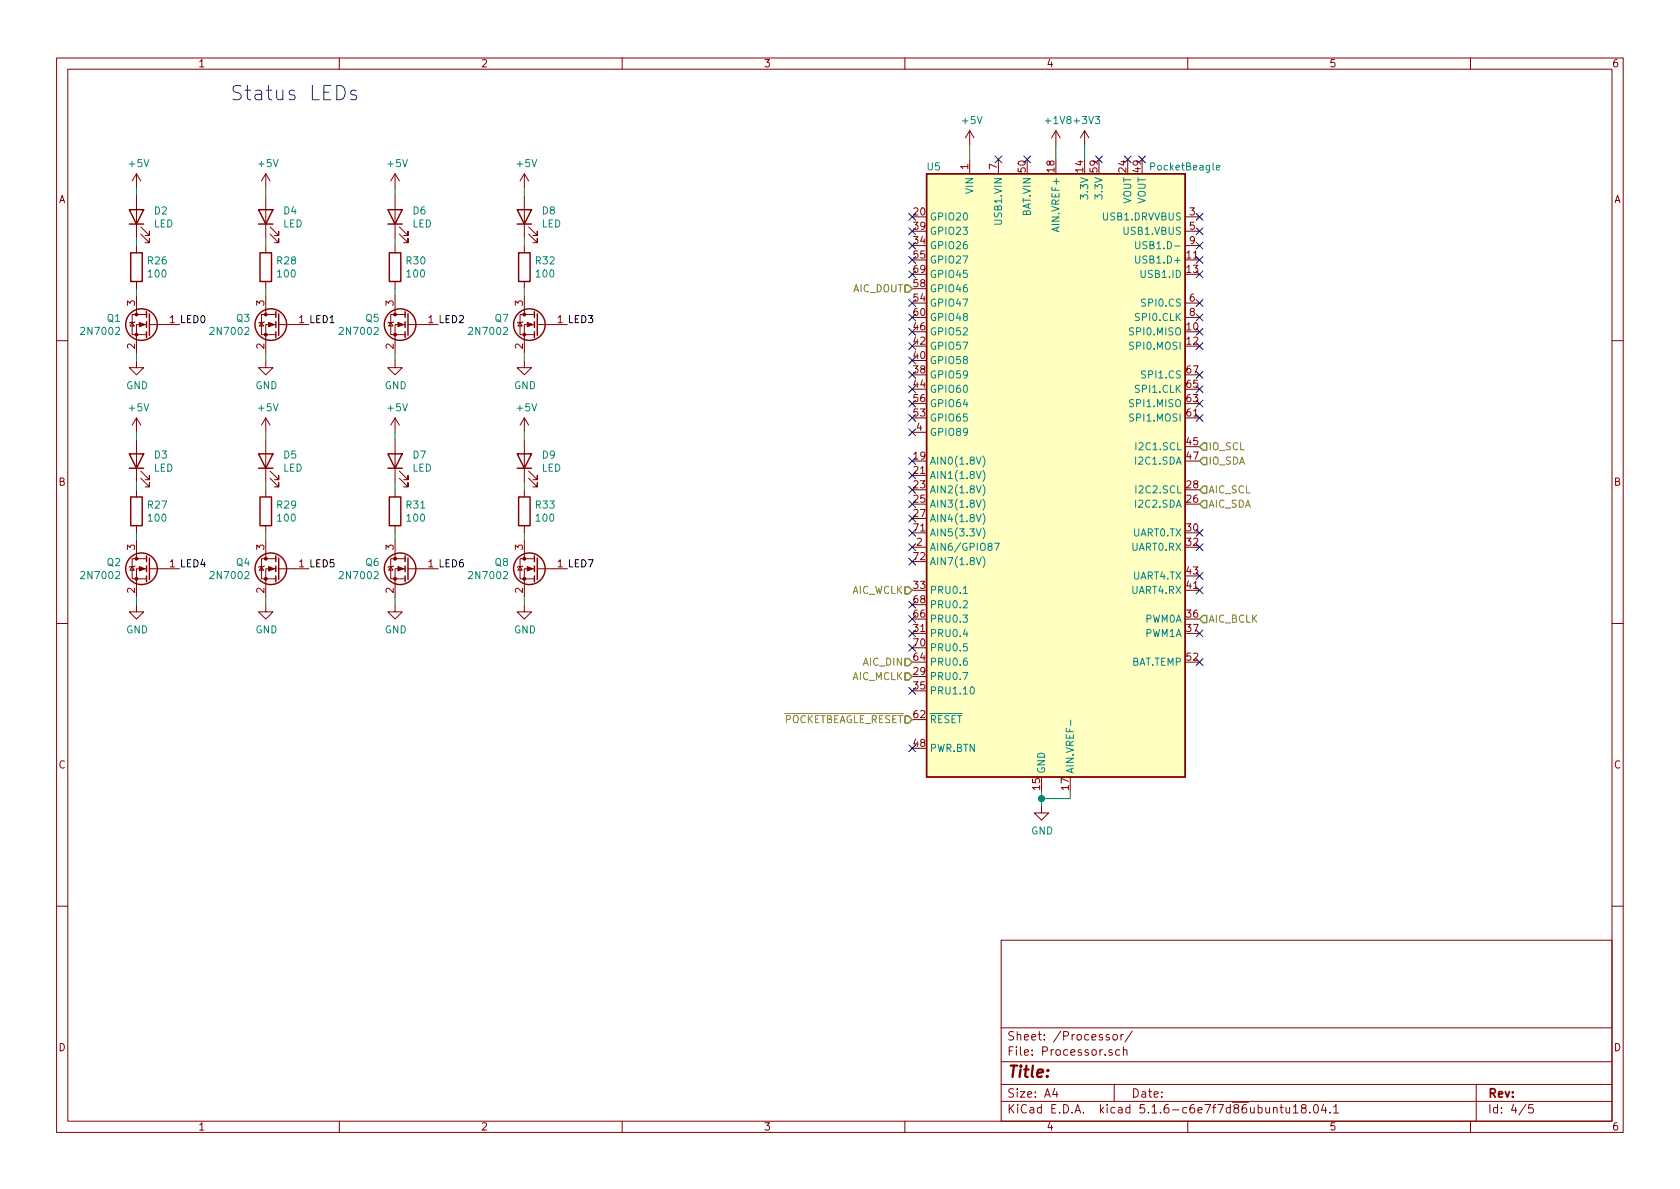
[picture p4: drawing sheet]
<svg xmlns="http://www.w3.org/2000/svg" width="297mm" height="210mm" viewBox="0 0 297 210" stroke-linecap="round" stroke-linejoin="round" font-family="sans-serif">
<g fill="none" stroke="#840000" stroke-width=".18">
<path d="M10 10.3h277v189.9h-277zM12 12.2h273v186.1h-273zM60 10.3v1.9M110 10.3v1.9M160 10.3v1.9M210 10.3v1.9M260 10.3v1.9M24.1 30.7v2.6M24.1 34.5v7.7M24.1 30.7l-.7 1.3M24.1 30.7l.8 1.3M47 30.7v2.6"/>
<path d="M47 34.5v7.7M47 30.7l-.8 1.3M47 30.7l.8 1.3M69.8 30.7v2.6M69.8 34.5v7.7M69.8 30.7l-.7 1.3M69.8 30.7l.8 1.3M92.7 30.7v2.6M92.7 34.5v7.7M92.7 30.7l-.8 1.3M92.7 30.7l.8 1.3M171.4 23.1v2.5"/>
<path d="M171.4 28.2v2.5M171.4 23.1l-.7 1.3M171.4 23.1l.8 1.3M176.5 28.2v2.5M186.7 23.1l-.8 1.3M186.7 23.1v2.5M186.7 23.1l.8 1.3M191.8 23.1l-.8 1.3M191.8 23.1v2.5M191.8 23.1l.7 1.3M209.5 38.3h2.6M23.4 57l.3 .7h-.7z"/>
<path d="M23.9 56.9l-.2 .1h-.7l-.1 .1M24.1 43.4v1.3M24.1 49.8v1.2M24.1 52.3v3.3M24.9 41.4l1.5 1.5v-.7v.7h-.7M24.9 40.1l1.5 1.6v-.8v.8h-.7M25.9 57.4h-1.8v5.1M25.9 55.6h-2.5v3.6h2.5M26.4 57.4h5.3M46.2 57l.4 .7h-.8zM46.7 56.9l-.1 .1h-.8l-.1 .1M47 43.4v1.3"/>
<path d="M47 49.8v1.2M47 52.3v3.3M47.8 41.4l1.5 1.5v-.7v.7h-.8M47.8 40.1l1.5 1.6v-.8v.8h-.8M48.8 57.4h-1.8v5.1M48.8 55.6h-2.6v3.6h2.6M49.3 57.4h5.3M69.1 57l.4 .7h-.8zM69.6 56.9l-.1 .1h-.8l-.1 .1M69.8 43.4v1.3M69.8 49.8v1.2M69.8 52.3v3.3"/>
<path d="M70.6 41.4l1.5 1.5v-.7v.7h-.7M70.6 40.1l1.5 1.6v-.8v.8h-.7M71.6 57.4h-1.8v5.1M71.6 55.6h-2.5v3.6h2.5M72.1 57.4h5.4M91.9 57l.4 .7h-.7zM92.5 56.9l-.2 .1h-.7l-.2 .1M92.7 43.4v1.3M92.7 49.8v1.2M92.7 52.3v3.3M93.5 41.4l1.5 1.5v-.7v.7h-.8M93.5 40.1l1.5 1.6v-.8v.8h-.8"/>
<path d="M94.5 57.4h-1.8v5.1M94.5 55.6h-2.6v3.6h2.6M95 57.4h5.3M209.5 40.9h2.6M209.5 53.6h2.6M209.5 56.1h2.6M209.5 43.4h2.6M10 60.2h2M24.1 63.7v1.3h1.3l-1.3 1.3-1.2-1.3h1.2M24.1 73.9v2.5M24.1 77.7v7.6M24.1 73.9l-.7 1.3"/>
<path d="M24.1 73.9l.8 1.3M47 63.7v1.3h1.3l-1.3 1.3-1.3-1.3h1.3M47 73.9v2.5M47 77.7v7.6M47 73.9l-.8 1.3M47 73.9l.8 1.3M69.8 63.7v1.3h1.3l-1.3 1.3-1.2-1.3h1.2M69.8 73.9v2.5M69.8 77.7v7.6M69.8 73.9l-.7 1.3M69.8 73.9l.8 1.3M92.7 63.7v1.3h1.3l-1.3 1.3-1.3-1.3h1.3"/>
<path d="M92.7 73.9v2.5M92.7 77.7v7.6M92.7 73.9l-.8 1.3M92.7 73.9l.8 1.3M161.3 76.4h2.5M285 60.2h2M24.1 86.6v1.3M24.1 93v1.2M24.1 95.5v3.3M24.9 84.6l1.5 1.5v-.8v.8h-.7M24.9 83.3l1.5 1.5v-.7v.7h-.7M25.9 98.8h-2.5v3.6h2.5"/>
<path d="M47 86.6v1.3M47 93v1.2M47 95.5v3.3M47.8 84.6l1.5 1.5v-.8v.8h-.8M47.8 83.3l1.5 1.5v-.7v.7h-.8M48.8 98.8h-2.6v3.6h2.6M69.8 86.6v1.3M69.8 93v1.2M69.8 95.5v3.3M70.6 84.6l1.5 1.5v-.8v.8h-.7M70.6 83.3l1.5 1.5v-.7v.7h-.7M71.6 98.8h-2.5v3.6h2.5"/>
<path d="M92.7 86.6v1.3M92.7 93v1.2M92.7 95.5v3.3M93.5 84.6l1.5 1.5v-.8v.8h-.8M93.5 83.3l1.5 1.5v-.7v.7h-.8M94.5 98.8h-2.6v3.6h2.6M161.3 96.8h2.5M10 110.3h2M23.4 100.2l.3 .6h-.7zM23.9 100.1l-.2 .1h-.7l-.1 .1M24.1 106.9v1.3h1.3l-1.3 1.3-1.2-1.3h1.2M25.9 100.6h-1.8v5.1"/>
<path d="M26.4 100.6h5.3M46.2 100.2l.4 .6h-.8zM46.7 100.1l-.1 .1h-.8l-.1 .1M47 106.9v1.3h1.3l-1.3 1.3-1.3-1.3h1.3M48.8 100.6h-1.8v5.1M49.3 100.6h5.3M69.1 100.2l.4 .6h-.8zM69.6 100.1l-.1 .1h-.8l-.1 .1M69.8 106.9v1.3h1.3l-1.3 1.3-1.2-1.3h1.2M71.6 100.6h-1.8v5.1M72.1 100.6h5.4M91.9 100.2l.4 .6h-.7z"/>
<path d="M92.5 100.1l-.2 .1h-.7l-.2 .1M92.7 106.9v1.3h1.3l-1.3 1.3-1.3-1.3h1.3M94.5 100.6h-1.8v5.1M95 100.6h5.3M285 110.3h2M184.1 142.5v1.3h1.3l-1.3 1.2-1.2-1.2h1.2M10 160.2h2M177 166.3h108v32h-108zM285 160.2h2M60 198.3v1.9M110 198.3v1.9M160 198.3v1.9"/>
<path d="M177 194.8h108M177 191.8h108M177 187.8h108M177 181.8h108M186.5 192.5l-.4 1h1M186.8 193v1M196.1 183l-.3-.1-.2 .2v.3l.5 .1v.3h-.5M196.6 185.7l-.3-.1-.2 .2v.2l.5 .2v.3h-.5M196.8 183.1l.3-.2 .4 .2v.7l-.2 .1-.5-.1zM197 191.8v3M198 185.7l-.4-.1-.3 .3v.6l.3 .1 .4-.1M198.2 182.9v1"/>
<path d="M198.6 185.7l.2-.1 .4 .1 .1 .9M198.6 182.9l-.3 .1-.1 .2M198.6 185.1v1.5M200.2 182.3l-1.3 2M210 198.3v1.9M225.2 196l.2-.2 .3 .1 .1 .9M226.3 195.8h.6M226.5 195.3v1.3l.4 .2M227.4 195.8l.1 .9 .3 .1 .2-.1M228 195.8v1M228.7 195.8l.4-.5v1.5M228.7 196.8h.8"/>
<path d="M230.4 196l-.3-.2v-.3a.48 .48 0 0 1 .8 0l-.1 .4-.7 .2v.4l.3 .3h.3l.2-.3v-.4l-.2-.1M231.6 196.7v.1M232.4 195.4l.2-.1a.8 .8 0 0 1 .5 .8 .8 .8 0 0 1-.5 .7 1 1 0 0 1-.2-1.4zM234 195.2l-.3 1.1h.9M234.4 195.8v1M235.2 196.7v.1M235.8 195.8l.4-.5v1.5M235.8 196.8h.9M260 198.3v1.9M261 191.8v6.5M269.8 195.2l-1.2 2M271 195.3h-.7v.7l.2-.1 .5 .1 .1 .2-.1 .5-.2 .1-.5-.1"/>
</g>
<g fill="none" stroke="#840000" stroke-width=".25">
<path d="M22.9 37.1h2.5l-1.3 2.5zM22.9 39.6h2.5M45.7 37.1h2.6l-1.3 2.5zM45.7 39.6h2.6M68.6 37.1h2.5l-1.3 2.5zM68.6 39.6h2.5M91.4 37.1h2.6l-1.3 2.5zM91.4 39.6h2.6M163.8 30.7h45.7v106.7h-45.7zM23.1 44.7h2v5.1h-2zM25.9 55.1v1M25.9 56.9v1"/>
<path d="M25.9 58.7v1M26.4 55.5v3.8M46 44.7h2v5.1h-2zM48.8 55.1v1M48.8 56.9v1M48.8 58.7v1M49.3 55.5v3.8M68.8 44.7h2.1v5.1h-2.1zM71.6 55.1v1M71.6 56.9v1M71.6 58.7v1M72.1 55.5v3.8"/>
<path d="M91.7 44.7h2v5.1h-2zM94.5 55.1v1M94.5 56.9v1M94.5 58.7v1M95 55.5v3.8M22.9 80.3h2.5l-1.3 2.5zM22.9 82.8h2.5M23.1 87.9h2v5.1h-2zM25.9 98.3v1M26.4 98.7v3.8M45.7 80.3h2.6l-1.3 2.5zM45.7 82.8h2.6"/>
<path d="M46 87.9h2v5.1h-2zM48.8 98.3v1M49.3 98.7v3.8M68.6 80.3h2.5l-1.3 2.5zM68.6 82.8h2.5M68.8 87.9h2.1v5.1h-2.1zM71.6 98.3v1M72.1 98.7v3.8M91.4 80.3h2.6l-1.3 2.5zM91.4 82.8h2.6M91.7 87.9h2v5.1h-2zM94.5 98.3v1"/>
<path d="M95 98.7v3.8M25.9 100.1v1M25.9 101.8v1.1M48.8 100.1v1M48.8 101.8v1.1M71.6 100.1v1M71.6 101.8v1.1M94.5 100.1v1M94.5 101.8v1.1"/>
<circle cx="25" cy="57.4" r="2.79"/>
<circle cx="47.9" cy="57.4" r="2.79"/>
<circle cx="70.7" cy="57.4" r="2.79"/>
<circle cx="93.6" cy="57.4" r="2.79"/>
<circle cx="25" cy="100.6" r="2.79"/>
<circle cx="47.9" cy="100.6" r="2.79"/>
<circle cx="70.7" cy="100.6" r="2.79"/>
<circle cx="93.6" cy="100.6" r="2.79"/>
</g>
<g fill="#840000" stroke="#840000" stroke-width=".18">
<path d="M24.6 100.2l1.1 .4-1.1 .4z"/>
<path d="M93.2 57l1 .4-1 .4z"/>
<path d="M47.5 100.2l1 .4-1 .4z"/>
<path d="M70.4 57l1 .4-1 .4z"/>
<path d="M47.5 57l1 .4-1 .4z"/>
<path d="M24.6 57l1.1 .4-1.1 .4z"/>
<path d="M93.2 100.2l1 .4-1 .4z"/>
<path d="M70.4 100.2l1 .4-1 .4z"/>
<circle cx="24.1" cy="102.4" r=".25"/>
<circle cx="24.1" cy="98.8" r=".25"/>
<circle cx="92.7" cy="59.2" r=".25"/>
<circle cx="92.7" cy="55.6" r=".25"/>
<circle cx="47" cy="102.4" r=".25"/>
<circle cx="47" cy="98.8" r=".25"/>
<circle cx="69.8" cy="59.2" r=".25"/>
<circle cx="69.8" cy="55.6" r=".25"/>
<circle cx="47" cy="59.2" r=".25"/>
<circle cx="47" cy="55.6" r=".25"/>
<circle cx="24.1" cy="59.2" r=".25"/>
<circle cx="24.1" cy="55.6" r=".25"/>
<circle cx="92.7" cy="102.4" r=".25"/>
<circle cx="92.7" cy="98.8" r=".25"/>
<circle cx="69.8" cy="102.4" r=".25"/>
<circle cx="69.8" cy="98.8" r=".25"/>
</g>
<path d="M163.8 30.7h45.7v106.7h-45.7z" fill="#ffffc2" stroke="#ffffc2" stroke-width=".18"/>
<g fill="none" stroke="#008484" stroke-width=".18">
<path d="M215.1 29.6l.6-.1-.1-.2-.3-.1-.2 .2v.6h.5M200.8 45.3v1l.2 .2h.4l.1-.2v-1M200.8 42.7v1.1l.2 .2 .4-.1 .1-.1v-1.1M173.8 80.6a1.47 1.47 0 0 1 0 2M173.8 83.2a1.47 1.47 0 0 1 0 1.9M173.8 85.7a1.47 1.47 0 0 1 0 1.9M173.8 88.3a1.47 1.47 0 0 1 0 1.9M173.8 90.8a1.47 1.47 0 0 1 0 1.9M173.8 93.3a1.47 1.47 0 0 1 0 2M173.8 98.4a1.47 1.47 0 0 1 0 1.9M175.8 96.1h.9l-.6 1.2M170.3 118.9h.8l-.5 1.3"/>
<path d="M170.3 104.9h.7M170.6 111.2l-.3 .9h.8M171.7 121.6l.1-.1a.67 .67 0 0 1 .5 .6 .67 .67 0 0 1-.5 .6l-.3-.5zM189.3 127.3v1"/>
</g>
<g fill="none" stroke="#008400" stroke-width=".18">
<path d="M24.1 33.3v1.2M47 33.3v1.2M69.8 33.3v1.2M92.7 33.3v1.2M171.4 25.6v2.6M186.7 25.6v2.6M191.8 25.6v2.6M24.1 42.2v1.2M24.1 51v1.3M47 42.2v1.2M47 51v1.3M69.8 42.2v1.2"/>
<path d="M69.8 51v1.3M92.7 42.2v1.2M92.7 51v1.3M24.1 62.5v1.2M24.1 76.4v1.3M47 62.5v1.2M47 76.4v1.3M69.8 62.5v1.2M69.8 76.4v1.3M92.7 62.5v1.2M92.7 76.4v1.3M24.1 85.3v1.3"/>
<path d="M24.1 94.2v1.3M47 85.3v1.3M47 94.2v1.3M69.8 85.3v1.3M69.8 94.2v1.3M92.7 85.3v1.3M92.7 94.2v1.3M24.1 105.7v1.2M47 105.7v1.2M69.8 105.7v1.2M92.7 105.7v1.2M184.1 139.9v2.6"/>
<path d="M189.2 139.9v1.3h-5.1"/>
</g>
<path d="M160 50.4h.7l.6 .6-.6 .7h-.7zM212.7 78.4h.7v1.2h-.7l-.6-.6zM212.7 80.9h.7v1.3h-.7l-.6-.7zM212.7 88.5h.7v1.3h-.7l-.6-.7zM212.7 86h.7v1.2h-.7l-.6-.6zM160 119h.7l.6 .6-.6 .7h-.7zM160 116.5h.7l.6 .6-.6 .6h-.7zM160 103.8h.7l.6 .6-.6 .6h-.7zM212.7 108.8h.7v1.3h-.7l-.6-.6zM160 126.6h.7l.6 .6-.6 .7h-.7z" fill="none" stroke="#848400" stroke-width=".25"/>
<path d="M63 16.1l-.6-.2-.3 .2-.1 .2 .1 .4 .9 .2 .1 .3-.1 .3-.3 .1-.7-.1" fill="none" stroke="#0000c2" stroke-width=".18"/>
<circle cx="184.2" cy="141.2" r=".51" fill="#008400" stroke="#008400" stroke-width=".25"/>
<g fill="none" stroke="#000084" stroke-width=".18">
<path d="M160.7 37.7l1.2 1.3M161.9 37.7l-1.2 1.3M175.9 27.6l1.2 1.2M177.1 27.6l-1.2 1.2M181 27.6l1.2 1.2M182.2 27.6l-1.2 1.2M193.7 27.6l1.2 1.2M194.9 27.6l-1.2 1.2M198.8 27.6l1.2 1.2M200 27.6l-1.2 1.2M201.3 27.6l1.2 1.2M202.5 27.6l-1.2 1.2"/>
<path d="M211.5 37.7l1.2 1.3M212.7 37.7l-1.2 1.3M160.7 58.1l1.2 1.2M160.7 55.5l1.2 1.2M160.7 40.3l1.2 1.2M160.7 42.8l1.2 1.2M160.7 45.4l1.2 1.2M160.7 47.9l1.2 1.2M160.7 53l1.2 1.2M161.9 42.8l-1.2 1.2M161.9 47.9l-1.2 1.2M161.9 58.1l-1.2 1.2"/>
<path d="M161.9 55.5l-1.2 1.2M161.9 40.3l-1.2 1.2M161.9 45.4l-1.2 1.2M161.9 53l-1.2 1.2M211.5 40.3l1.2 1.2M211.5 53l1.2 1.2M211.5 45.4l1.2 1.2M211.5 42.8l1.2 1.2M211.5 47.9l1.2 1.2M211.5 55.5l1.2 1.2M211.5 58.1l1.2 1.2M212.7 40.3l-1.2 1.2"/>
<path d="M212.7 58.1l-1.2 1.2M212.7 55.5l-1.2 1.2M212.7 47.9l-1.2 1.2M212.7 42.8l-1.2 1.2M212.7 53l-1.2 1.2M212.7 45.4l-1.2 1.2M160.7 75.8l1.2 1.3M160.7 73.3l1.2 1.2M160.7 70.8l1.2 1.2M160.7 68.2l1.2 1.2M160.7 65.7l1.2 1.2M160.7 63.1l1.2 1.3"/>
<path d="M160.7 60.6l1.2 1.2M161.9 68.2l-1.2 1.2M161.9 65.7l-1.2 1.2M161.9 75.8l-1.2 1.3M161.9 73.3l-1.2 1.2M161.9 70.8l-1.2 1.2M161.9 63.1l-1.2 1.3M161.9 60.6l-1.2 1.2M211.5 60.6l1.2 1.2M211.5 65.7l1.2 1.2M211.5 68.2l1.2 1.2M211.5 70.8l1.2 1.2"/>
<path d="M211.5 73.3l1.2 1.2M212.7 70.8l-1.2 1.2M212.7 60.6l-1.2 1.2M212.7 65.7l-1.2 1.2M212.7 68.2l-1.2 1.2M212.7 73.3l-1.2 1.2M160.7 88.5l1.2 1.3M160.7 98.7l1.2 1.2M160.7 96.2l1.2 1.2M160.7 93.6l1.2 1.2M160.7 91.1l1.2 1.2M160.7 86l1.2 1.2"/>
<path d="M160.7 83.5l1.2 1.2M160.7 80.9l1.2 1.2M161.9 91.1l-1.2 1.2M161.9 88.5l-1.2 1.3M161.9 98.7l-1.2 1.2M161.9 96.2l-1.2 1.2M161.9 93.6l-1.2 1.2M161.9 86l-1.2 1.2M161.9 83.5l-1.2 1.2M161.9 80.9l-1.2 1.2M211.5 93.6l1.2 1.2M211.5 96.2l1.2 1.2"/>
<path d="M212.7 93.6l-1.2 1.2M212.7 96.2l-1.2 1.2M160.7 113.9l1.2 1.3M160.7 111.4l1.2 1.2M160.7 108.9l1.2 1.2M160.7 106.3l1.2 1.2M161.9 113.9l-1.2 1.3M161.9 111.4l-1.2 1.2M161.9 108.9l-1.2 1.2M161.9 106.3l-1.2 1.2M211.5 116.5l1.2 1.2M211.5 111.4l1.2 1.2"/>
<path d="M211.5 101.2l1.2 1.3M211.5 103.8l1.2 1.2M212.7 116.5l-1.2 1.2M212.7 111.4l-1.2 1.2M212.7 101.2l-1.2 1.3M212.7 103.8l-1.2 1.2M160.7 131.7l1.2 1.2M160.7 121.6l1.2 1.2M161.9 131.7l-1.2 1.2M161.9 121.6l-1.2 1.2"/>
</g>
<text font-size="3.5" fill="#0000c2" x="40.6" y="17.8">Status LEDs</text>
<text font-size="2.8" fill="#840000" x="178" y="190.5">Title:</text>
<g font-size="2.1" fill="#840000">
<text x="178" y="184">Sheet: /Processor/</text>
<text x="178" y="186.7">File: Processor.sch</text>
<text x="178" y="196.9">KiCad E.D.A. kicad 5.1.6-c6e7f7d86ubuntu18.04.1</text>
<text x="178" y="194.1">Size: A4</text>
<text x="200" y="194.1">Date:</text>
<text x="263" y="194.1">Rev:</text>
<text x="263" y="196.9">Id: 4/5</text>
</g>
<g font-size="1.8" fill="#840000">
<text x="35" y="11.9">1</text>
<text x="85" y="11.9">2</text>
<text x="135" y="11.9">3</text>
<text x="185" y="11.9">4</text>
<text x="235" y="11.9">5</text>
<text x="285" y="11.9">6</text>
<text x="171.2" y="29.9" transform="rotate(-90 171.2 29.9)">1</text>
<text x="176.3" y="29.9" transform="rotate(-90 176.3 29.9)">7</text>
<text x="10.4" y="35.9">A</text>
<text x="181.4" y="30.4" transform="rotate(-90 181.4 30.4)">50</text>
<text x="186.4" y="30.4" transform="rotate(-90 186.4 30.4)">18</text>
<text x="191.5" y="30.4" transform="rotate(-90 191.5 30.4)">14</text>
<text x="194.1" y="30.4" transform="rotate(-90 194.1 30.4)">59</text>
<text x="199.1" y="30.4" transform="rotate(-90 199.1 30.4)">24</text>
<text x="201.7" y="30.4" transform="rotate(-90 201.7 30.4)">49</text>
<text x="285.4" y="35.9">A</text>
<text x="161.6" y="38.1">20</text>
<text x="161.6" y="40.6">39</text>
<text x="210.3" y="38.1">3</text>
<text x="210.3" y="40.6">5</text>
<text x="161.6" y="43.2">34</text>
<text x="161.6" y="45.7">55</text>
<text x="209.9" y="45.7">11</text>
<text x="210.3" y="43.2">9</text>
<text x="161.6" y="53.3">54</text>
<text x="161.6" y="50.8">58</text>
<text x="161.6" y="48.3">69</text>
<text x="209.9" y="48.3">13</text>
<text x="210.3" y="53.3">6</text>
<text x="23.9" y="54.1" transform="rotate(-90 23.9 54.1)">3</text>
<text x="46.7" y="54.1" transform="rotate(-90 46.7 54.1)">3</text>
<text x="69.6" y="54.1" transform="rotate(-90 69.6 54.1)">3</text>
<text x="92.5" y="54.1" transform="rotate(-90 92.5 54.1)">3</text>
<text x="161.6" y="58.4">46</text>
<text x="161.6" y="55.9">60</text>
<text x="209.9" y="58.4">10</text>
<text x="210.3" y="55.9">8</text>
<text x="23.9" y="61.7" transform="rotate(-90 23.9 61.7)">2</text>
<text x="46.7" y="61.7" transform="rotate(-90 46.7 61.7)">2</text>
<text x="69.6" y="61.7" transform="rotate(-90 69.6 61.7)">2</text>
<text x="92.5" y="61.7" transform="rotate(-90 92.5 61.7)">2</text>
<text x="161.6" y="63.5">40</text>
<text x="161.6" y="61">42</text>
<text x="209.9" y="61">12</text>
<text x="161.6" y="66">38</text>
<text x="161.6" y="68.6">44</text>
<text x="161.6" y="71.1">56</text>
<text x="209.9" y="71.1">63</text>
<text x="209.9" y="68.6">65</text>
<text x="209.9" y="66">67</text>
<text x="161.6" y="73.7">53</text>
<text x="162.1" y="76.2">4</text>
<text x="209.9" y="73.7">61</text>
<text x="161.6" y="81.3">19</text>
<text x="161.6" y="83.8">21</text>
<text x="209.9" y="78.7">45</text>
<text x="209.9" y="81.3">47</text>
<text x="10.4" y="85.9">B</text>
<text x="161.6" y="86.4">23</text>
<text x="161.6" y="88.9">25</text>
<text x="209.9" y="88.9">26</text>
<text x="209.9" y="86.4">28</text>
<text x="285.4" y="85.9">B</text>
<text x="161.6" y="91.4">27</text>
<text x="161.6" y="94">71</text>
<text x="209.9" y="94">30</text>
<text x="23.9" y="97.3" transform="rotate(-90 23.9 97.3)">3</text>
<text x="46.7" y="97.3" transform="rotate(-90 46.7 97.3)">3</text>
<text x="69.6" y="97.3" transform="rotate(-90 69.6 97.3)">3</text>
<text x="92.5" y="97.3" transform="rotate(-90 92.5 97.3)">3</text>
<text x="161.6" y="99.1">72</text>
<text x="162.1" y="96.5">2</text>
<text x="209.9" y="96.5">32</text>
<text x="209.9" y="101.6">43</text>
<text x="23.9" y="104.9" transform="rotate(-90 23.9 104.9)">2</text>
<text x="46.7" y="104.9" transform="rotate(-90 46.7 104.9)">2</text>
<text x="69.6" y="104.9" transform="rotate(-90 69.6 104.9)">2</text>
<text x="92.5" y="104.9" transform="rotate(-90 92.5 104.9)">2</text>
<text x="161.6" y="104.1">33</text>
<text x="161.6" y="106.7">68</text>
<text x="209.9" y="104.1">41</text>
<text x="161.6" y="111.8">31</text>
<text x="161.6" y="109.2">66</text>
<text x="209.9" y="109.2">36</text>
<text x="209.9" y="111.8">37</text>
<text x="161.6" y="119.4">29</text>
<text x="161.6" y="116.8">64</text>
<text x="161.6" y="114.3">70</text>
<text x="209.9" y="116.8">52</text>
<text x="161.6" y="121.9">35</text>
<text x="161.6" y="127">62</text>
<text x="10.4" y="135.9">C</text>
<text x="161.6" y="132.1">48</text>
<text x="285.4" y="135.9">C</text>
<text x="183.9" y="139.6" transform="rotate(-90 183.9 139.6)">15</text>
<text x="189" y="139.6" transform="rotate(-90 189 139.6)">17</text>
<text x="10.4" y="185.9">D</text>
<text x="285.4" y="185.9">D</text>
<text x="35" y="199.9">1</text>
<text x="85" y="199.9">2</text>
<text x="135" y="199.9">3</text>
<text x="185" y="199.9">4</text>
<text x="235" y="199.9">5</text>
<text x="285" y="199.9">6</text>
</g>
<g font-size="1.8" fill="#008484">
<text x="170.2" y="21.9">+5V</text>
<text x="185" y="21.9">+1V8 +3V3</text>
<text x="22.9" y="29.6">+5V</text>
<text x="45.8" y="29.6">+5V</text>
<text x="68.6" y="29.6">+5V</text>
<text x="91.5" y="29.6">+5V</text>
<text x="164" y="30.1">U5</text>
<text x="172.1" y="34.2" transform="rotate(-90 172.1 34.2)">VIN</text>
<text x="192.4" y="34.9" transform="rotate(-90 192.4 34.9)">3.3V</text>
<text x="194.9" y="34.9" transform="rotate(-90 194.9 34.9)">3.3V</text>
<text x="203.8" y="30.1">PocketBeagle</text>
<text x="27.2" y="40.2">LED</text>
<text x="27.3" y="37.9">D2</text>
<text x="50" y="40.2">LED</text>
<text x="50.2" y="37.9">D4</text>
<text x="72.9" y="40.2">LED</text>
<text x="73.1" y="37.9">D6</text>
<text x="95.8" y="40.2">LED</text>
<text x="95.9" y="37.9">D8</text>
<text x="164.3" y="39">GPIO20</text>
<text x="164.3" y="41.5">GPIO23</text>
<text x="177.2" y="39.4" transform="rotate(-90 177.2 39.4)">USB1.VIN</text>
<text x="182.2" y="38.3" transform="rotate(-90 182.2 38.3)">BAT.VIN</text>
<text x="187.3" y="40.5" transform="rotate(-90 187.3 40.5)">AIN.VREF+</text>
<text x="195.2" y="39">USB1.DRVVBUS</text>
<text x="198.9" y="41.5">USB1.VBUS</text>
<text x="200" y="36.1" transform="rotate(-90 200 36.1)">VOUT</text>
<text x="202.6" y="36.1" transform="rotate(-90 202.6 36.1)">VOUT</text>
<text x="26.2" y="46.8">R26</text>
<text x="49" y="46.8">R28</text>
<text x="71.9" y="46.8">R30</text>
<text x="94.8" y="46.8">R32</text>
<text x="164.3" y="44.1">GPIO26</text>
<text x="164.3" y="46.6">GPIO27</text>
<text x="201.5" y="46.6">USB1.D+</text>
<text x="202" y="44.1">USB1.D-</text>
<text x="26.3" y="49.1">100</text>
<text x="49.2" y="49.1">100</text>
<text x="72" y="49.1">100</text>
<text x="94.9" y="49.1">100</text>
<text x="164.3" y="51.7">GPIO46</text>
<text x="164.3" y="49.1">GPIO45</text>
<text x="202.1" y="49.1">USB1.ID</text>
<text x="14.6" y="59.2">2N7002</text>
<text x="19" y="56.9">Q1</text>
<text x="37.5" y="59.2">2N7002</text>
<text x="41.8" y="56.9">Q3</text>
<text x="60.4" y="59.2">2N7002</text>
<text x="64.7" y="56.9">Q5</text>
<text x="83.2" y="59.2">2N7002</text>
<text x="87.6" y="56.9">Q7</text>
<text x="164.3" y="59.3">GPIO52</text>
<text x="164.3" y="54.2">GPIO47</text>
<text x="164.3" y="56.8">GPIO48</text>
<text x="200.2" y="59.3">SPI0.MISO</text>
<text x="201.1" y="56.8">SPI0.CLK</text>
<text x="202.3" y="54.2">SPI0.CS</text>
<text x="164.3" y="64.4">GPIO58</text>
<text x="164.3" y="61.8">GPIO57</text>
<text x="200.2" y="61.8">SPI0.MOSI</text>
<text x="22.3" y="68.8">GND</text>
<text x="45.2" y="68.8">GND</text>
<text x="68" y="68.8">GND</text>
<text x="90.9" y="68.8">GND</text>
<text x="164.3" y="66.9">GPIO59</text>
<text x="164.3" y="69.5">GPIO60</text>
<text x="201.1" y="69.5">SPI1.CLK</text>
<text x="202.3" y="66.9">SPI1.CS</text>
<text x="22.9" y="72.7">+5V</text>
<text x="45.8" y="72.7">+5V</text>
<text x="68.6" y="72.7">+5V</text>
<text x="91.5" y="72.7">+5V</text>
<text x="164.3" y="77.1">GPIO89</text>
<text x="164.3" y="74.5">GPIO65</text>
<text x="164.3" y="72">GPIO64</text>
<text x="200.2" y="74.5">SPI1.MOSI</text>
<text x="200.2" y="72">SPI1.MISO</text>
<text x="27.2" y="83.4">LED</text>
<text x="27.3" y="81.1">D3</text>
<text x="50" y="83.4">LED</text>
<text x="50.2" y="81.1">D5</text>
<text x="72.9" y="83.4">LED</text>
<text x="73.1" y="81.1">D7</text>
<text x="95.8" y="83.4">LED</text>
<text x="95.9" y="81.1">D9</text>
<text x="164.3" y="82.2">AIN0(1.8V)</text>
<text x="201.1" y="82.2">I2C1.SDA</text>
<text x="201.3" y="79.6">I2C1.SCL</text>
<text x="26.2" y="89.9">R27</text>
<text x="49" y="89.9">R29</text>
<text x="71.9" y="89.9">R31</text>
<text x="94.8" y="89.9">R33</text>
<text x="164.3" y="84.7">AIN1(1.8V)</text>
<text x="164.3" y="87.2">AIN2(1.8V)</text>
<text x="164.3" y="89.8">AIN3(1.8V)</text>
<text x="201.1" y="89.8">I2C2.SDA</text>
<text x="201.3" y="87.2">I2C2.SCL</text>
<text x="26.3" y="92.2">100</text>
<text x="49.2" y="92.2">100</text>
<text x="72" y="92.2">100</text>
<text x="94.9" y="92.2">100</text>
<text x="164.3" y="92.3">AIN4(1.8V)</text>
<text x="164.3" y="94.9">AIN5(3.3V)</text>
<text x="200.4" y="94.9">UART0.TX</text>
<text x="19" y="100.1">Q2</text>
<text x="41.8" y="100.1">Q4</text>
<text x="64.7" y="100.1">Q6</text>
<text x="87.6" y="100.1">Q8</text>
<text x="164.3" y="97.4">AIN6/GPIO87</text>
<text x="164.3" y="99.9">AIN7(1.8V)</text>
<text x="200.2" y="97.4">UART0.RX</text>
<text x="14.6" y="102.4">2N7002</text>
<text x="37.5" y="102.4">2N7002</text>
<text x="60.4" y="102.4">2N7002</text>
<text x="83.2" y="102.4">2N7002</text>
<text x="164.3" y="105">PRU0.1</text>
<text x="164.3" y="107.6">PRU0.2</text>
<text x="200.2" y="105">UART4.RX</text>
<text x="200.4" y="102.5">UART4.TX</text>
<text x="22.3" y="112">GND</text>
<text x="45.2" y="112">GND</text>
<text x="68" y="112">GND</text>
<text x="90.9" y="112">GND</text>
<text x="164.3" y="112.6">PRU0.4</text>
<text x="164.3" y="110.1">PRU0.3</text>
<text x="202.5" y="110.1">PWM0A</text>
<text x="202.5" y="112.6">PWM1A</text>
<text x="164.3" y="117.7">PRU0.6</text>
<text x="164.3" y="115.2">PRU0.5</text>
<text x="200" y="117.7">BAT.TEMP</text>
<text x="164.3" y="120.3">PRU0.7</text>
<text x="164.3" y="122.8">PRU1.10</text>
<text x="164.3" y="127.9">RESET</text>
<text x="164.3" y="133">PWR.BTN</text>
<text x="184.8" y="136.9" transform="rotate(-90 184.8 136.9)">GND</text>
<text x="189.9" y="136.9" transform="rotate(-90 189.9 136.9)">AIN.VREF-</text>
<text x="182.3" y="147.6">GND</text>
</g>
<g font-size="1.8" fill="#848400">
<text x="150.7" y="51.7">AIC_DOUT</text>
<text x="213.6" y="79.6">IO_SCL</text>
<text x="213.6" y="82.2">IO_SDA</text>
<text x="213.6" y="89.8">AIC_SDA</text>
<text x="213.6" y="87.2">AIC_SCL</text>
<text x="150.4" y="105">AIC_WCLK</text>
<text x="213.6" y="110.1">AIC_BCLK</text>
<text x="152.7" y="117.7">AIC_DIN</text>
<text x="150.6" y="120.3">AIC_MCLK</text>
<text x="138.2" y="127.9">POCKETBEAGLE_RESET</text>
</g>
<g font-size="1.8">
<text x="30" y="57.1">1 LED0</text>
<text x="52.9" y="57.1">1 LED1</text>
<text x="75.7" y="57.1">1 LED2</text>
<text x="98.6" y="57.1">1 LED3</text>
<text x="30" y="100.3">1 LED4</text>
<text x="52.9" y="100.3">1 LED5</text>
<text x="75.7" y="100.3">1 LED6</text>
<text x="98.6" y="100.3">1 LED7</text>
</g>
</svg>
